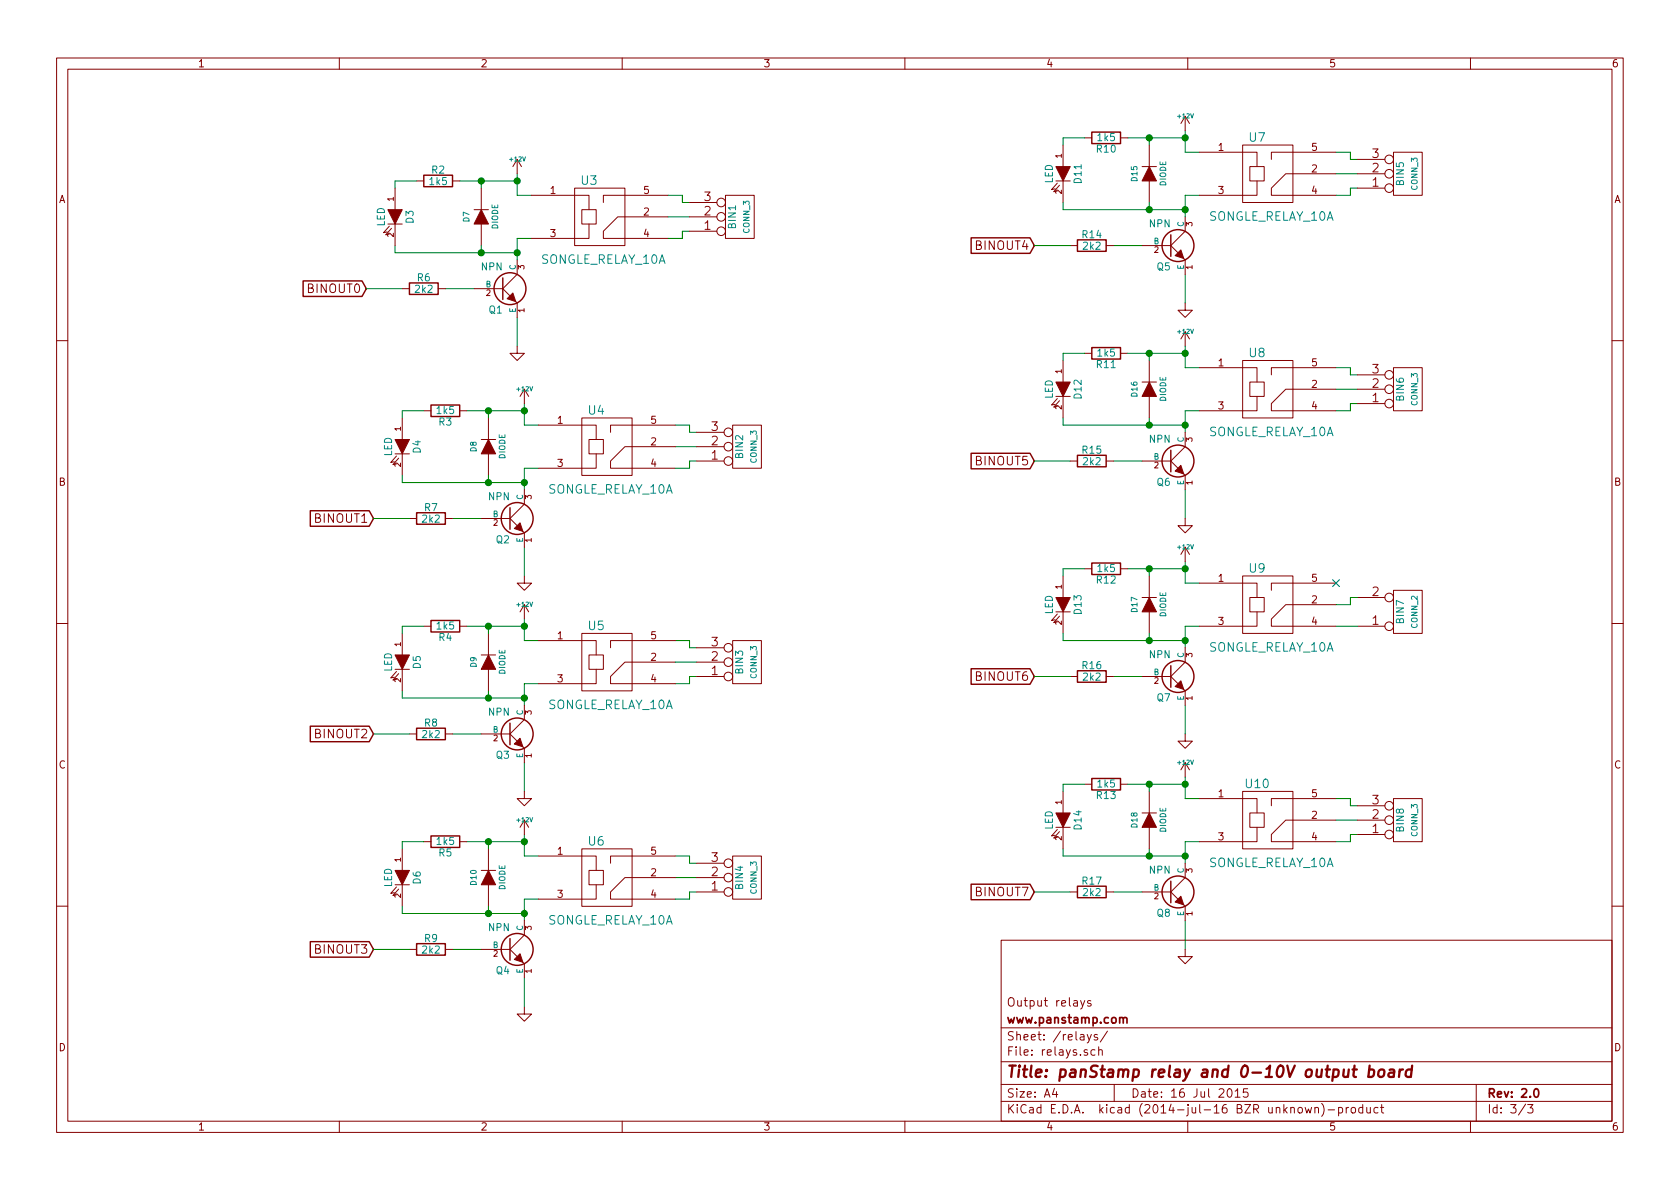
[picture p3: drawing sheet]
<svg xmlns="http://www.w3.org/2000/svg" width="297mm" height="210mm" viewBox="0 0 297 210" stroke-linecap="round" stroke-linejoin="round" font-family="sans-serif">
<g fill="none" stroke="#840000" stroke-width=".18">
<path d="M10 10.3h277v189.9h-277zM12 12.2h273v186.1h-273zM60 10.3v1.9M110 10.3v1.9M160 10.3v1.9M210 10.3v1.9M260 10.3v1.9M68.6 39.6h2.5M68.8 40l-1 1.1 .7-.1M69.8 33.3v3.8M69.8 39.6v3.8M73.7 32h1.2"/>
<path d="M80 32h1.3M83.8 37.1h2.6M85.1 33.3v3.8M85.1 39.6v3.8M91.4 28.2l-.7 1.3M91.4 28.2v2.5M91.4 28.2l.8 1.3M94 34.5h10.1v2.6M101.6 33.3h8.9v10.1h-8.9zM102.9 37.1h2.5v2.5h-2.5zM104.1 39.6v2.6h-10.1M118.1 34.5h-11.4v1.3"/>
<path d="M118.1 38.3h-8.9l-2.5 2.6v1.3h11.4M121.9 38.3h4.8M121.9 35.8h4.8M128.3 34.5h5v7.7h-5zM186.7 32h2.5M186.9 32.4l-1 1.1 .7-.1M187.3 32.8l-1 1.1 .6-.1M188 25.6v3.9M188 32v3.8M191.8 24.4h1.2M198.1 24.4h1.3M201.9 29.5h2.6"/>
<path d="M203.2 25.6v3.9M203.2 32v3.8M209.5 20.6l-.7 1.2M209.5 20.6v2.5M209.5 38.3v2.6l-2.5 2.5M209.5 20.6l.8 1.2M212.1 26.9h10.1v2.6M219.7 25.6h8.9v10.2h-8.9zM221 29.5h2.5v2.5h-2.5zM222.2 32v2.5h-10.1M236.2 26.9h-11.4v1.3M236.2 30.7h-8.9l-2.5 2.6v1.2h11.4"/>
<path d="M240 33.3h4.9M240 30.7h4.9M240 28.2h4.9M246.4 26.9h5.1v7.6h-5.1zM69.2 40.4l-1 1.1 .6-.1M71.1 51h1.3M77.5 51h1.2M83.8 51h5.1M88.9 51l1.3 1.3M91.2 53.3l.2 .3v2.5M91.4 46v2.5l-2.5 2.5M121.9 40.9h4.8"/>
<path d="M189.2 43.4h1.3M195.6 43.4h1.2M201.9 43.4h5.1M207 43.4l1.3 1.3M209.3 45.7l.2 .3v2.5M209.5 53.6v1.3h1.3l-1.3 1.2-1.2-1.2h1.2M209.5 58.7v2.5M209.5 58.7l-.7 1.2M209.5 58.7l.8 1.2M10 60.2h2M71.1 73.9v3.8M74.9 72.6h1.3"/>
<path d="M81.3 72.6h1.2M85.1 77.7h2.5M86.4 73.9v3.8M91.4 61.2v1.3h1.3l-1.3 1.2-1.2-1.2h1.2M92.7 68.8v2.6M92.7 68.8l-.8 1.3M92.7 68.8l.8 1.3M95.2 75.2h10.2v2.5M102.9 73.9h8.9v10.2h-8.9zM104.1 77.7h2.6v2.6h-2.6zM119.4 75.2h-11.5v1.2M119.4 79h-8.9l-2.6 2.5v1.3h11.5"/>
<path d="M123.2 79h4.8M123.2 76.4h4.8M129.5 75.2h5.1v7.6h-5.1zM186.7 70.1h2.5M186.9 70.5l-1 1.1 .7-.1M187.3 70.9l-1 1.1 .6-.1M188 63.7v3.9M188 70.1v3.8M191.8 62.5h1.2M198.1 62.5h1.3M201.9 67.6h2.6M203.2 63.7v3.9"/>
<path d="M203.2 70.1v3.8M209.5 76.4v2.6l-2.5 2.5M212.1 65h10.1v2.6M219.7 63.7h8.9v10.2h-8.9zM221 67.6h2.5v2.5h-2.5zM222.2 70.1v2.5h-10.1M236.2 65h-11.4v1.3M236.2 68.8h-8.9l-2.5 2.6v1.2h11.4M240 68.8h4.9M240 71.4h4.9M240 66.3h4.9M246.4 65h5.1v7.6h-5.1z"/>
<path d="M285 60.2h2M69.8 80.3h2.6M70.1 80.6l-1 1.2 .6-.1M70.5 81l-1 1.2 .6-.2M71.1 80.3v3.8M72.4 91.7h1.3M78.7 91.7h1.3M85.1 91.7h5.1M86.4 80.3v3.8M90.2 91.7l1.2 1.3M92.5 94l.2 .2v2.6M92.7 86.6v2.5l-2.5 2.6"/>
<path d="M105.4 80.3v2.5h-10.2M123.2 81.5h4.8M189.2 81.5h1.3M195.6 81.5h1.2M201.9 81.5h5.1M207 81.5l1.3 1.3M209.3 83.8l.2 .3v2.5M209.5 91.7v1.3h1.3l-1.3 1.2-1.2-1.2h1.2M209.5 96.8v2.5M209.5 96.8l-.7 1.2M209.5 96.8l.8 1.2M10 110.3h2"/>
<path d="M69.8 118.4h2.6M70.1 118.7l-1 1.2 .6-.1M70.5 119.1l-1 1.2 .6-.2M71.1 112v3.8M71.1 118.4v3.8M74.9 110.7h1.3M81.3 110.7h1.2M85.1 115.8h2.5M86.4 112v3.8M86.4 118.4v3.8M92.7 101.8v1.3h1.3l-1.3 1.3-1.3-1.3h1.3M92.7 106.9v2.6"/>
<path d="M92.7 106.9l-.8 1.3M92.7 106.9l.8 1.3M95.2 113.3h10.2v2.5M102.9 112h8.9v10.2h-8.9zM104.1 115.8h2.6v2.6h-2.6zM105.4 118.4v2.5h-10.2M119.4 113.3h-11.5v1.2M119.4 117.1h-8.9l-2.6 2.5v1.3h11.5M123.2 119.6h4.8M123.2 117.1h4.8M123.2 114.5h4.8M129.5 113.3h5.1v7.6h-5.1z"/>
<path d="M186.7 108.2h2.5M186.9 108.6l-1 1.1 .7-.1M187.3 109l-1 1.1 .6-.1M188 101.8v3.9M188 108.2v3.8M189.2 119.6h1.3M191.8 100.6h1.2M195.6 119.6h1.2M198.1 100.6h1.3M201.9 119.6h5.1M201.9 105.7h2.6M203.2 101.8v3.9"/>
<path d="M203.2 108.2v3.8M207 119.6l1.3 1.3M209.5 114.5v2.6l-2.5 2.5M212.1 103.1h10.1v2.6M219.7 101.8h8.9v10.2h-8.9zM221 105.7h2.5v2.5h-2.5zM222.2 108.2v2.5h-10.1M236.2 103.1h-11.4v1.3M236.2 106.9h-8.9l-2.5 2.6v1.2h11.4M240 110.7h4.9M240 105.7h4.9M246.4 104.4h5.1v7.6h-5.1z"/>
<path d="M285 110.3h2M72.4 129.8h1.3M78.7 129.8h1.3M85.1 129.8h5.1M90.2 129.8l1.2 1.3M92.5 132.1l.2 .2v2.6M92.7 139.9v1.3h1.3l-1.3 1.3-1.3-1.3h1.3M92.7 124.7v2.5l-2.5 2.6M188 139.9v3.9M191.8 138.7h1.2M198.1 138.7h1.3M203.2 139.9v3.9"/>
<path d="M209.3 121.9l.2 .3v2.5M209.5 129.8v1.3h1.3l-1.3 1.2-1.2-1.2h1.2M209.5 134.9v2.5M209.5 134.9l-.7 1.2M209.5 134.9l.8 1.2M219.7 139.9h8.9v10.2h-8.9zM69.8 156.5h2.6M70.1 156.8l-1 1.2 .6-.1M70.5 157.2l-1 1.2 .6-.2M71.1 150.1v3.8M71.1 156.5v3.8M74.9 148.8h1.3"/>
<path d="M81.3 148.8h1.2M85.1 153.9h2.5M86.4 150.1v3.8M86.4 156.5v3.8M92.7 145l-.8 1.3M92.7 145v2.6M92.7 145l.8 1.3M95.2 151.4h10.2v2.5M102.9 150.1h8.9v10.2h-8.9zM104.1 153.9h2.6v2.6h-2.6zM105.4 156.5v2.5h-10.2M119.4 151.4h-11.5v1.2"/>
<path d="M119.4 155.2h-8.9l-2.6 2.5v1.3h11.5M123.2 157.7h4.8M123.2 155.2h4.8M123.2 152.6h4.8M129.5 151.4h5.1v7.6h-5.1zM186.7 146.3h2.5M186.9 146.7l-1 1.1 .7-.1M187.3 147.1l-1 1.1 .6-.1M188 146.3v3.8M189.2 157.7h1.3M195.6 157.7h1.2M201.9 143.8h2.6"/>
<path d="M201.9 157.7h5.1M203.2 146.3v3.8M207 157.7l1.3 1.3M209.5 152.6v2.6l-2.5 2.5M212.1 141.2h10.1v2.6M221 143.8h2.5v2.5h-2.5zM222.2 146.3v2.5h-10.1M236.2 141.2h-11.4v1.3M236.2 145h-8.9l-2.5 2.6v1.2h11.4M240 147.6h4.9M240 145h4.9M240 142.5h4.9"/>
<path d="M246.4 141.2h5.1v7.6h-5.1zM10 160.2h2M72.4 167.9h1.3M78.7 167.9h1.3M85.1 167.9h5.1M90.2 167.9l1.2 1.3M92.5 170.2l.2 .2v2.6M92.7 178v1.3h1.3l-1.3 1.3-1.3-1.3h1.3M92.7 162.8v2.5l-2.5 2.6M177 166.3h108v32h-108zM191.1 176.9l.3 1M191.8 176.9l-.5 1.4-.2 .1"/>
<path d="M192.9 177a.37 .37 0 0 0-.6 .1l.1 .3 .5 .1v.1l-.2 .3-.4-.1M209.3 160l.2 .3v2.5M209.5 167.9v1.3h1.3l-1.3 1.2-1.2-1.2h1.2M285 160.2h2M60 198.3v1.9M110 198.3v1.9M160 198.3v1.9M177 194.8h108M177 191.8h108M177 187.8h108M177 181.8h108M186.4 192.5l-.3 1h.9"/>
<path d="M186.8 193v1M192.2 182.9l.4 1M193 182.9l-.5 1.4-.3 .1M193.6 185.7l-.4-.1-.3 .3 .1 .6 .2 .1 .4-.1M194 183a.37 .37 0 0 0-.6 .1l.1 .3 .5 .1 .1 .1-.2 .3-.5-.1M194.3 185.7l.2-.1 .3 .1 .1 .9M194.3 185.1v1.5M195.8 182.3l-1.3 2M197 191.8v3M210 198.3v1.9M217.1 192.7l.2-.2a.81 .81 0 0 1 .6 .6 .81 .81 0 0 1-.3 .8l-.1 .1a.79 .79 0 0 1-.4-1.3zM218.4 193l.4-.5v1.5"/>
<path d="M218.4 194h.9M220.6 192.5h-.7l-.1 .7 .2-.1 .5 .1 .2 .2-.1 .5-.2 .1-.6-.1M230.8 195.8l.3 1 .2-.7 .3 .7 .3-1M232.5 196l.2-.2 .4 .1v.9M232.5 195.8v1M233.7 195.1a1.71 1.71 0 0 1 0 2.3M234.8 196.3h1.2M236.7 195.9l.4-.1 .3 .3-.1 .6h-.6M236.7 195.8v1.5M238 195.8v1M238.5 195.8l-.5 .3M239 196l.2-.2 .4 .2 .1 .5-.2 .2-.3 .1-.2-.1z"/>
<path d="M240.9 195.9l-.4-.1-.3 .3 .1 .6 .2 .1 .4-.1M240.9 195.3v1.5M241.7 195.8v.9l.4 .1 .2-.1M242.3 195.8v1M243.6 195.9l-.4-.1-.3 .3 .1 .6 .2 .1 .4-.1M244.1 195.8h.6M244.3 195.3v1.3l.4 .2M260 198.3v1.9M261 191.8v6.5M269.7 195.2l-1.2 2M270.1 195.3h.9l-.5 .6 .5 .1v.7l-.2 .1-.7-.1"/>
<circle cx="127.5" cy="38.3" r=".76"/>
<circle cx="127.5" cy="35.8" r=".76"/>
<circle cx="245.6" cy="30.7" r=".76"/>
<circle cx="245.6" cy="28.2" r=".76"/>
<circle cx="245.6" cy="33.3" r=".76"/>
<circle cx="127.5" cy="40.9" r=".76"/>
<circle cx="128.8" cy="76.4" r=".76"/>
<circle cx="128.8" cy="79" r=".76"/>
<circle cx="245.6" cy="66.3" r=".76"/>
<circle cx="245.6" cy="71.4" r=".76"/>
<circle cx="245.6" cy="68.8" r=".76"/>
<circle cx="128.8" cy="81.5" r=".76"/>
<circle cx="128.8" cy="119.6" r=".76"/>
<circle cx="128.8" cy="114.5" r=".76"/>
<circle cx="128.8" cy="117.1" r=".76"/>
<circle cx="245.6" cy="105.7" r=".76"/>
<circle cx="245.6" cy="110.7" r=".76"/>
<circle cx="128.8" cy="155.2" r=".76"/>
<circle cx="128.8" cy="152.6" r=".76"/>
<circle cx="128.8" cy="157.7" r=".76"/>
<circle cx="245.6" cy="145" r=".76"/>
<circle cx="245.6" cy="147.6" r=".76"/>
<circle cx="245.6" cy="142.5" r=".76"/>
</g>
<path d="M198.6 180.1a.36 .36 0 0 1 .3-.2 .36 .36 0 0 1 .4 .2v.8M271.3 192.7l.3-.2a.81 .81 0 0 1 .5 .6 .81 .81 0 0 1-.2 .8l-.2 .1a.79 .79 0 0 1-.4-1.3z" fill="none" stroke="#840000" stroke-width=".3"/>
<path d="M239.1 189.1h.8M239.5 188.4l-.2 1.8 .1 .1 .4 .1M242.1 189.2a.65 .65 0 0 1 .8 .1l-.1 1a.67 .67 0 0 1-.9 0M242.2 188.4l-.3 2M243.9 189.3a.51 .51 0 0 1 .5-.2 .51 .51 0 0 1 .4 .4l-.1 .6a.54 .54 0 0 1-.5 .4 .54 .54 0 0 1-.5-.4zM245.7 189.2h.8l-.1 1.2M246.5 189.6l-.7 .1a.4 .4 0 0 0-.3 .3 .4 .4 0 0 0 .2 .4l.7-.1M247.5 189.1l-.2 1.3M248.1 189.1a.54 .54 0 0 0-.7 .4M249.6 189.2a.7 .7 0 0 0-1 .3v.8l.3 .1 .6-.1M249.7 188.4l-.2 2" fill="none" stroke="#840000" stroke-width=".41"/>
<g fill="none" stroke="#008400" stroke-width=".18">
<path d="M73.7 32h-3.9v1.3M81.3 32h10.1M85.1 32v1.3M91.4 30.7v3.8h2.6M118.1 34.5h2.5v1.3h1.3M118.1 38.3h3.8M188 35.8v1.3h21.5M191.8 24.4h-3.8v1.2M199.4 24.4h10.1M203.2 24.4v1.2M203.2 35.8v1.3M209.5 23.1v3.8h2.6"/>
<path d="M212.1 34.5h-2.6v3.8M236.2 30.7h3.8M236.2 26.9h2.6v1.3h1.2M240 33.3h-1.2v1.2h-2.6M64.8 51h6.3M69.8 43.4v1.3h21.6M78.7 51h5.1M85.1 43.4v1.3M91.4 56.1v5.1M94 42.2h-2.6v3.8M121.9 40.9h-1.3v1.3h-2.5M182.9 43.4h6.3"/>
<path d="M196.8 43.4h5.1M209.5 48.5v5.1M74.9 72.6h-3.8v1.3M82.5 72.6h10.2M86.4 72.6v1.3M92.7 71.4v3.8h2.5M119.4 75.2h2.5v1.2h1.3M119.4 79h3.8M188 73.9v1.3h21.5M191.8 62.5h-3.8v1.2M199.4 62.5h10.1M203.2 62.5v1.2"/>
<path d="M203.2 73.9v1.3M209.5 61.2v3.8h2.6M212.1 72.6h-2.6v3.8M236.2 65h2.6v1.3h1.2M236.2 68.8h3.8M240 71.4h-1.2v1.2h-2.6M66 91.7h6.4M71.1 84.1v1.2h21.6M80 91.7h5.1M86.4 84.1v1.2M92.7 96.8v5M95.2 82.8h-2.5v3.8"/>
<path d="M123.2 81.5h-1.3v1.3h-2.5M182.9 81.5h6.3M196.8 81.5h5.1M209.5 86.6v5.1M209.5 99.3v3.8h2.6M74.9 110.7h-3.8v1.3M82.5 110.7h10.2M86.4 110.7v1.3M92.7 109.5v3.8h2.5M119.4 117.1h3.8M119.4 113.3h2.5v1.2h1.3M123.2 119.6h-1.3v1.3h-2.5"/>
<path d="M182.9 119.6h6.3M188 112v1.3h21.5M191.8 100.6h-3.8v1.2M196.8 119.6h5.1M199.4 100.6h10.1M203.2 100.6v1.2M203.2 112v1.3M212.1 110.7h-2.6v3.8M236.2 110.7h3.8M240 105.7h-1.2v1.2h-2.6M66 129.8h6.4M71.1 122.2v1.2h21.6"/>
<path d="M80 129.8h5.1M86.4 122.2v1.2M92.7 134.9v5M95.2 120.9h-2.5v3.8M191.8 138.7h-3.8v1.2M199.4 138.7h10.1M203.2 138.7v1.2M209.5 124.7v5.1M209.5 137.4v3.8h2.6M74.9 148.8h-3.8v1.3M82.5 148.8h10.2M86.4 148.8v1.3"/>
<path d="M92.7 147.6v3.8h2.5M95.2 159h-2.5v3.8M119.4 151.4h2.5v1.2h1.3M119.4 155.2h3.8M123.2 157.7h-1.3v1.3h-2.5M182.9 157.7h6.3M188 150.1v1.3h21.5M196.8 157.7h5.1M203.2 150.1v1.3M212.1 148.8h-2.6v3.8M236.2 141.2h2.6v1.3h1.2M236.2 145h3.8"/>
<path d="M240 147.6h-1.2v1.2h-2.6M66 167.9h6.4M71.1 160.3v1.2h21.6M80 167.9h5.1M86.4 160.3v1.2M92.7 173v5M209.5 162.8v5.1"/>
</g>
<g fill="none" stroke="#840000" stroke-width=".25">
<path d="M74.9 31h5.1v2h-5.1zM193 23.4h5.1v2h-5.1zM53.6 49.7h10.4l.8 1.3-.8 1.4h-10.4zM72.4 50h5.1v2.1h-5.1zM88.9 49.1v3.9M171.7 42.1h10.4l.8 1.3-.8 1.4h-10.4zM190.5 42.4h5.1v2h-5.1zM207 41.5v3.8M76.2 71.6h5.1v2.1h-5.1zM193 61.5h5.1v2h-5.1zM207 79.6v3.8M54.9 90.3h10.4l.7 1.4-.7 1.4h-10.4z"/>
<path d="M73.7 90.7h5v2h-5zM90.2 89.8v3.8M171.7 80.2h10.4l.8 1.3-.8 1.4h-10.4zM190.5 80.5h5.1v2h-5.1zM193 99.6h5.1v2h-5.1zM76.2 109.7h5.1v2.1h-5.1zM171.7 118.3h10.4l.8 1.3-.8 1.4h-10.4zM190.5 118.6h5.1v2h-5.1zM207 117.7v3.8M54.9 128.4h10.4l.7 1.4-.7 1.4h-10.4zM73.7 128.8h5v2h-5zM90.2 127.9v3.8"/>
<path d="M193 137.7h5.1v2h-5.1zM76.2 147.8h5.1v2.1h-5.1zM171.7 156.4h10.4l.8 1.3-.8 1.4h-10.4zM190.5 156.7h5.1v2h-5.1zM207 155.8v3.8M54.9 166.5h10.4l.7 1.4-.7 1.4h-10.4zM73.7 166.9h5v2h-5zM90.2 166v3.8"/>
<circle cx="90.2" cy="51" r="2.82"/>
<circle cx="208.3" cy="43.4" r="2.82"/>
<circle cx="91.4" cy="91.7" r="2.82"/>
<circle cx="208.3" cy="81.5" r="2.82"/>
<circle cx="208.3" cy="119.6" r="2.82"/>
<circle cx="91.4" cy="129.8" r="2.82"/>
<circle cx="208.3" cy="157.7" r="2.82"/>
<circle cx="91.4" cy="167.9" r="2.82"/>
</g>
<g fill="#840000" stroke="#840000" stroke-width=".18">
<path d="M186.7 29.5h2.5l-1.2 2.5z"/>
<path d="M203.2 29.5l1.3 2.5h-2.6z"/>
<path d="M207.8 45.2l1-1 .5 1.5z"/>
<path d="M207.8 83.3l1-1 .5 1.5z"/>
<path d="M203.2 67.6l1.3 2.5h-2.6z"/>
<path d="M186.7 67.6h2.5l-1.2 2.5z"/>
<path d="M186.7 143.8h2.5l-1.2 2.5z"/>
<path d="M203.2 143.8l1.3 2.5h-2.6z"/>
<path d="M207.8 159.5l1-1 .5 1.5z"/>
<path d="M207.8 121.4l1-1 .5 1.5z"/>
<path d="M203.2 105.7l1.3 2.5h-2.6z"/>
<path d="M186.7 105.7h2.5l-1.2 2.5z"/>
<path d="M69.8 115.8h2.6l-1.3 2.6z"/>
<path d="M86.4 115.8l1.2 2.6h-2.5z"/>
<path d="M90.9 131.6l1-1 .6 1.5z"/>
<path d="M90.9 169.7l1-1 .6 1.5z"/>
<path d="M86.4 153.9l1.2 2.6h-2.5z"/>
<path d="M69.8 153.9h2.6l-1.3 2.6z"/>
<path d="M69.8 77.7h2.6l-1.3 2.6z"/>
<path d="M86.4 77.7l1.2 2.6h-2.5z"/>
<path d="M90.9 93.5l1-1 .6 1.5z"/>
<path d="M89.7 52.8l1-1 .5 1.5z"/>
<path d="M85.1 37.1l1.3 2.5h-2.6z"/>
<path d="M68.6 37.1h2.5l-1.3 2.5z"/>
</g>
<g fill="#008400" stroke="#008400" stroke-width=".25">
<circle cx="91.4" cy="32" r=".51"/>
<circle cx="85.1" cy="32" r=".51"/>
<circle cx="91.4" cy="44.7" r=".51"/>
<circle cx="85.1" cy="44.7" r=".51"/>
<circle cx="92.7" cy="72.6" r=".51"/>
<circle cx="86.4" cy="72.6" r=".51"/>
<circle cx="92.7" cy="85.3" r=".51"/>
<circle cx="86.4" cy="85.3" r=".51"/>
<circle cx="92.7" cy="110.7" r=".51"/>
<circle cx="86.4" cy="110.7" r=".51"/>
<circle cx="92.7" cy="123.4" r=".51"/>
<circle cx="86.4" cy="123.4" r=".51"/>
<circle cx="92.7" cy="148.8" r=".51"/>
<circle cx="86.4" cy="148.8" r=".51"/>
<circle cx="92.7" cy="161.5" r=".51"/>
<circle cx="86.4" cy="161.5" r=".51"/>
<circle cx="209.6" cy="24.4" r=".51"/>
<circle cx="209.6" cy="37.1" r=".51"/>
<circle cx="203.2" cy="37.1" r=".51"/>
<circle cx="203.2" cy="24.4" r=".51"/>
<circle cx="209.6" cy="62.5" r=".51"/>
<circle cx="209.6" cy="75.2" r=".51"/>
<circle cx="203.2" cy="62.5" r=".51"/>
<circle cx="203.2" cy="75.2" r=".51"/>
<circle cx="209.6" cy="100.6" r=".51"/>
<circle cx="209.6" cy="113.3" r=".51"/>
<circle cx="203.2" cy="113.3" r=".51"/>
<circle cx="203.2" cy="100.6" r=".51"/>
<circle cx="209.6" cy="138.7" r=".51"/>
<circle cx="203.2" cy="138.7" r=".51"/>
<circle cx="209.6" cy="151.4" r=".51"/>
<circle cx="203.2" cy="151.4" r=".51"/>
</g>
<path d="M235.6 102.5l1.2 1.2M236.8 102.5l-1.2 1.2" fill="none" stroke="#000084" stroke-width=".18"/>
<text font-size="2.8" fill="#840000" x="178" y="190.5">Title: panStamp relay and 0-10V output board</text>
<g font-size="2.1" fill="#008484">
<text x="220.9" y="25.1">U7</text>
<text x="102.8" y="32.7">U3</text>
<text x="213.6" y="39">SONGLE_RELAY_10A</text>
<text x="95.5" y="46.7">SONGLE_RELAY_10A</text>
<text x="220.9" y="63.2">U8</text>
<text x="104.1" y="73.3">U4</text>
<text x="213.6" y="77.1">SONGLE_RELAY_10A</text>
<text x="96.7" y="87.3">SONGLE_RELAY_10A</text>
<text x="220.9" y="101.3">U9</text>
<text x="104.1" y="111.4">U5</text>
<text x="213.6" y="115.2">SONGLE_RELAY_10A</text>
<text x="96.7" y="125.4">SONGLE_RELAY_10A</text>
<text x="220.3" y="139.4">U10</text>
<text x="104.1" y="149.5">U6</text>
<text x="213.6" y="153.3">SONGLE_RELAY_10A</text>
<text x="96.7" y="163.5">SONGLE_RELAY_10A</text>
</g>
<g font-size="2.1" fill="#840000">
<text x="242.6" y="27.9">3</text>
<text x="124.5" y="35.6">3</text>
<text x="242.6" y="33">1</text>
<text x="242.6" y="30.5">2</text>
<text x="124.5" y="40.6">1</text>
<text x="124.5" y="38.1">2</text>
<text x="172.6" y="44.2">BINOUT4</text>
<text x="54.5" y="51.8">BINOUT0</text>
<text x="242.6" y="71.1">1</text>
<text x="242.6" y="68.6">2</text>
<text x="242.6" y="66">3</text>
<text x="125.8" y="76.2">3</text>
<text x="125.8" y="81.3">1</text>
<text x="125.8" y="78.7">2</text>
<text x="172.6" y="82.3">BINOUT5</text>
<text x="55.8" y="92.5">BINOUT1</text>
<text x="242.6" y="105.4">2</text>
<text x="242.6" y="110.5">1</text>
<text x="125.8" y="119.4">1</text>
<text x="125.8" y="116.8">2</text>
<text x="125.8" y="114.3">3</text>
<text x="172.6" y="120.4">BINOUT6</text>
<text x="55.8" y="130.6">BINOUT2</text>
<text x="242.6" y="142.2">3</text>
<text x="242.6" y="147.3">1</text>
<text x="242.6" y="144.8">2</text>
<text x="125.8" y="154.9">2</text>
<text x="125.8" y="152.4">3</text>
<text x="125.8" y="157.5">1</text>
<text x="172.6" y="158.5">BINOUT7</text>
<text x="55.8" y="168.7">BINOUT3</text>
<text x="178" y="178">Output relays</text>
<text x="178" y="184">Sheet: /relays/</text>
<text x="178" y="181">www.panstamp.com</text>
<text x="178" y="186.7">File: relays.sch</text>
<text x="178" y="196.9">KiCad E.D.A. kicad (2014-jul-16 BZR unknown)-product</text>
<text x="178" y="194.1">Size: A4</text>
<text x="200" y="194.1">Date: 16 Jul 2015</text>
<text x="263" y="194.1">Rev: 2.0</text>
<text x="263" y="196.9">Id: 3/3</text>
</g>
<g font-size="1.8" fill="#840000">
<text x="35" y="11.9">1</text>
<text x="85" y="11.9">2</text>
<text x="135" y="11.9">3</text>
<text x="185" y="11.9">4</text>
<text x="235" y="11.9">5</text>
<text x="285" y="11.9">6</text>
<text x="215.4" y="26.7">1</text>
<text x="231.9" y="26.7">5</text>
<text x="10.4" y="35.9">A</text>
<text x="97.3" y="34.3">1</text>
<text x="113.8" y="34.3">5</text>
<text x="215.4" y="34.3">3</text>
<text x="231.9" y="30.5">2</text>
<text x="231.9" y="34.3">4</text>
<text x="285.4" y="35.9">A</text>
<text x="97.3" y="41.9">3</text>
<text x="113.8" y="38.1">2</text>
<text x="113.8" y="41.9">4</text>
<text x="215.4" y="64.8">1</text>
<text x="231.9" y="64.8">5</text>
<text x="231.9" y="68.6">2</text>
<text x="98.6" y="74.9">1</text>
<text x="115.1" y="74.9">5</text>
<text x="215.4" y="72.4">3</text>
<text x="231.9" y="72.4">4</text>
<text x="98.6" y="82.5">3</text>
<text x="115.1" y="78.7">2</text>
<text x="115.1" y="82.5">4</text>
<text x="10.4" y="85.9">B</text>
<text x="285.4" y="85.9">B</text>
<text x="215.4" y="102.9">1</text>
<text x="231.9" y="106.7">2</text>
<text x="231.9" y="102.9">5</text>
<text x="98.6" y="113">1</text>
<text x="115.1" y="113">5</text>
<text x="215.4" y="110.5">3</text>
<text x="231.9" y="110.5">4</text>
<text x="115.1" y="116.8">2</text>
<text x="98.6" y="120.6">3</text>
<text x="115.1" y="120.6">4</text>
<text x="10.4" y="135.9">C</text>
<text x="285.4" y="135.9">C</text>
<text x="215.4" y="141">1</text>
<text x="231.9" y="141">5</text>
<text x="215.4" y="148.6">3</text>
<text x="231.9" y="144.8">2</text>
<text x="231.9" y="148.6">4</text>
<text x="98.6" y="151.1">1</text>
<text x="115.1" y="154.9">2</text>
<text x="115.1" y="151.1">5</text>
<text x="98.6" y="158.7">3</text>
<text x="115.1" y="158.7">4</text>
<text x="10.4" y="185.9">D</text>
<text x="285.4" y="185.9">D</text>
<text x="35" y="199.9">1</text>
<text x="85" y="199.9">2</text>
<text x="135" y="199.9">3</text>
<text x="185" y="199.9">4</text>
<text x="235" y="199.9">5</text>
<text x="285" y="199.9">6</text>
</g>
<g font-size="1.8" fill="#008484">
<text x="194" y="27">R10</text>
<text x="194.1" y="24.9">1k5</text>
<text x="76" y="32.7">1k5</text>
<text x="76.4" y="30.7">R2</text>
<text x="186.1" y="32.5" transform="rotate(-90 186.1 32.5)">LED</text>
<text x="191.2" y="32.4" transform="rotate(-90 191.2 32.4)">D11</text>
<text x="248.2" y="32.7" transform="rotate(-90 248.2 32.7)">BIN5</text>
<text x="68" y="40.1" transform="rotate(-90 68 40.1)">LED</text>
<text x="73.1" y="39.5" transform="rotate(-90 73.1 39.5)">D3</text>
<text x="130.1" y="40.4" transform="rotate(-90 130.1 40.4)">BIN1</text>
<text x="203.2" y="40.2">NPN</text>
<text x="85.1" y="47.8">NPN</text>
<text x="191.4" y="42.1">R14</text>
<text x="191.6" y="44.1">2k2</text>
<text x="204.6" y="47.8">Q5</text>
<text x="73.5" y="51.8">2k2</text>
<text x="73.8" y="49.7">R6</text>
<text x="86.5" y="55.4">Q1</text>
<text x="194" y="65.1">R11</text>
<text x="194.1" y="63">1k5</text>
<text x="186.1" y="70.6" transform="rotate(-90 186.1 70.6)">LED</text>
<text x="191.2" y="70.5" transform="rotate(-90 191.2 70.5)">D12</text>
<text x="248.2" y="70.8" transform="rotate(-90 248.2 70.8)">BIN6</text>
<text x="77.3" y="73.2">1k5</text>
<text x="77.6" y="75.2">R3</text>
<text x="69.3" y="80.7" transform="rotate(-90 69.3 80.7)">LED</text>
<text x="74.4" y="80.1" transform="rotate(-90 74.4 80.1)">D4</text>
<text x="131.4" y="81" transform="rotate(-90 131.4 81)">BIN2</text>
<text x="191.4" y="80.2">R15</text>
<text x="191.6" y="82.2">2k2</text>
<text x="203.2" y="78.3">NPN</text>
<text x="86.4" y="88.4">NPN</text>
<text x="204.6" y="85.9">Q6</text>
<text x="74.7" y="92.4">2k2</text>
<text x="75.1" y="90.4">R7</text>
<text x="87.7" y="96.1">Q2</text>
<text x="194.1" y="101.1">1k5</text>
<text x="194" y="103.2">R12</text>
<text x="77.3" y="111.3">1k5</text>
<text x="77.6" y="113.3">R4</text>
<text x="186.1" y="108.7" transform="rotate(-90 186.1 108.7)">LED</text>
<text x="191.2" y="108.6" transform="rotate(-90 191.2 108.6)">D13</text>
<text x="248.2" y="110.2" transform="rotate(-90 248.2 110.2)">BIN7</text>
<text x="69.3" y="118.8" transform="rotate(-90 69.3 118.8)">LED</text>
<text x="74.4" y="118.2" transform="rotate(-90 74.4 118.2)">D5</text>
<text x="131.4" y="119.1" transform="rotate(-90 131.4 119.1)">BIN3</text>
<text x="191.4" y="118.3">R16</text>
<text x="203.2" y="116.4">NPN</text>
<text x="191.6" y="120.3">2k2</text>
<text x="204.6" y="124">Q7</text>
<text x="74.7" y="130.5">2k2</text>
<text x="75.1" y="128.5">R8</text>
<text x="86.4" y="126.5">NPN</text>
<text x="87.7" y="134.2">Q3</text>
<text x="194" y="141.3">R13</text>
<text x="194.1" y="139.2">1k5</text>
<text x="77.3" y="149.4">1k5</text>
<text x="186.1" y="146.8" transform="rotate(-90 186.1 146.8)">LED</text>
<text x="191.2" y="146.7" transform="rotate(-90 191.2 146.7)">D14</text>
<text x="248.2" y="147" transform="rotate(-90 248.2 147)">BIN8</text>
<text x="77.6" y="151.4">R5</text>
<text x="203.2" y="154.5">NPN</text>
<text x="69.3" y="156.9" transform="rotate(-90 69.3 156.9)">LED</text>
<text x="74.4" y="156.3" transform="rotate(-90 74.4 156.3)">D6</text>
<text x="131.4" y="157.2" transform="rotate(-90 131.4 157.2)">BIN4</text>
<text x="191.4" y="156.4">R17</text>
<text x="191.6" y="158.4">2k2</text>
<text x="75.1" y="166.6">R9</text>
<text x="86.4" y="164.6">NPN</text>
<text x="204.6" y="162.1">Q8</text>
<text x="74.7" y="168.6">2k2</text>
<text x="87.7" y="172.3">Q4</text>
</g>
<g font-size="1.4" fill="#840000">
<text x="187.7" y="27.9" transform="rotate(-90 187.7 27.9)">1</text>
<text x="69.6" y="35.6" transform="rotate(-90 69.6 35.6)">1</text>
<text x="187.7" y="34.3" transform="rotate(-90 187.7 34.3)">2</text>
<text x="69.6" y="41.9" transform="rotate(-90 69.6 41.9)">2</text>
<text x="210.8" y="40" transform="rotate(-90 210.8 40)">3</text>
<text x="92.7" y="47.6" transform="rotate(-90 92.7 47.6)">3</text>
<text x="204.1" y="44.7">2</text>
<text x="210.8" y="47.6" transform="rotate(-90 210.8 47.6)">1</text>
<text x="86" y="52.3">2</text>
<text x="92.7" y="55.2" transform="rotate(-90 92.7 55.2)">1</text>
<text x="187.7" y="66" transform="rotate(-90 187.7 66)">1</text>
<text x="70.9" y="76.2" transform="rotate(-90 70.9 76.2)">1</text>
<text x="187.7" y="72.4" transform="rotate(-90 187.7 72.4)">2</text>
<text x="70.9" y="82.5" transform="rotate(-90 70.9 82.5)">2</text>
<text x="204.1" y="82.8">2</text>
<text x="210.8" y="78.1" transform="rotate(-90 210.8 78.1)">3</text>
<text x="94" y="88.3" transform="rotate(-90 94 88.3)">3</text>
<text x="210.8" y="85.7" transform="rotate(-90 210.8 85.7)">1</text>
<text x="87.2" y="93">2</text>
<text x="94" y="95.9" transform="rotate(-90 94 95.9)">1</text>
<text x="187.7" y="104.1" transform="rotate(-90 187.7 104.1)">1</text>
<text x="187.7" y="110.5" transform="rotate(-90 187.7 110.5)">2</text>
<text x="70.9" y="114.3" transform="rotate(-90 70.9 114.3)">1</text>
<text x="210.8" y="116.2" transform="rotate(-90 210.8 116.2)">3</text>
<text x="70.9" y="120.6" transform="rotate(-90 70.9 120.6)">2</text>
<text x="204.1" y="120.9">2</text>
<text x="210.8" y="123.8" transform="rotate(-90 210.8 123.8)">1</text>
<text x="87.2" y="131.1">2</text>
<text x="94" y="126.4" transform="rotate(-90 94 126.4)">3</text>
<text x="94" y="134" transform="rotate(-90 94 134)">1</text>
<text x="187.7" y="142.2" transform="rotate(-90 187.7 142.2)">1</text>
<text x="187.7" y="148.6" transform="rotate(-90 187.7 148.6)">2</text>
<text x="70.9" y="152.4" transform="rotate(-90 70.9 152.4)">1</text>
<text x="210.8" y="154.3" transform="rotate(-90 210.8 154.3)">3</text>
<text x="70.9" y="158.7" transform="rotate(-90 70.9 158.7)">2</text>
<text x="204.1" y="159">2</text>
<text x="210.8" y="161.9" transform="rotate(-90 210.8 161.9)">1</text>
<text x="94" y="164.5" transform="rotate(-90 94 164.5)">3</text>
<text x="87.2" y="169.2">2</text>
<text x="94" y="172.1" transform="rotate(-90 94 172.1)">1</text>
</g>
<g font-size="1.4" fill="#008484">
<text x="201.1" y="32" transform="rotate(-90 201.1 32)">D15</text>
<text x="206.2" y="32.9" transform="rotate(-90 206.2 32.9)">DIODE</text>
<text x="250.6" y="33.6" transform="rotate(-90 250.6 33.6)">CONN_3</text>
<text x="83" y="39.2" transform="rotate(-90 83 39.2)">D7</text>
<text x="88.1" y="40.6" transform="rotate(-90 88.1 40.6)">DIODE</text>
<text x="132.5" y="41.2" transform="rotate(-90 132.5 41.2)">CONN_3</text>
<text x="209.3" y="40.1" transform="rotate(-90 209.3 40.1)">C</text>
<text x="91.2" y="47.7" transform="rotate(-90 91.2 47.7)">C</text>
<text x="204" y="43.2">B</text>
<text x="209.3" y="47.7" transform="rotate(-90 209.3 47.7)">E</text>
<text x="85.9" y="50.8">B</text>
<text x="91.2" y="55.3" transform="rotate(-90 91.2 55.3)">E</text>
<text x="201.1" y="70.1" transform="rotate(-90 201.1 70.1)">D16</text>
<text x="206.2" y="71" transform="rotate(-90 206.2 71)">DIODE</text>
<text x="250.6" y="71.7" transform="rotate(-90 250.6 71.7)">CONN_3</text>
<text x="84.3" y="79.9" transform="rotate(-90 84.3 79.9)">D8</text>
<text x="89.3" y="81.2" transform="rotate(-90 89.3 81.2)">DIODE</text>
<text x="133.8" y="81.9" transform="rotate(-90 133.8 81.9)">CONN_3</text>
<text x="204" y="81.3">B</text>
<text x="209.3" y="78.2" transform="rotate(-90 209.3 78.2)">C</text>
<text x="92.5" y="88.4" transform="rotate(-90 92.5 88.4)">C</text>
<text x="209.3" y="85.8" transform="rotate(-90 209.3 85.8)">E</text>
<text x="87.1" y="91.4">B</text>
<text x="92.5" y="96" transform="rotate(-90 92.5 96)">E</text>
<text x="201.1" y="108.2" transform="rotate(-90 201.1 108.2)">D17</text>
<text x="206.2" y="109.1" transform="rotate(-90 206.2 109.1)">DIODE</text>
<text x="250.6" y="111.1" transform="rotate(-90 250.6 111.1)">CONN_2</text>
<text x="84.3" y="118" transform="rotate(-90 84.3 118)">D9</text>
<text x="89.3" y="119.3" transform="rotate(-90 89.3 119.3)">DIODE</text>
<text x="133.8" y="120" transform="rotate(-90 133.8 120)">CONN_3</text>
<text x="204" y="119.4">B</text>
<text x="209.3" y="116.3" transform="rotate(-90 209.3 116.3)">C</text>
<text x="209.3" y="123.9" transform="rotate(-90 209.3 123.9)">E</text>
<text x="87.1" y="129.5">B</text>
<text x="92.5" y="126.5" transform="rotate(-90 92.5 126.5)">C</text>
<text x="92.5" y="134.1" transform="rotate(-90 92.5 134.1)">E</text>
<text x="201.1" y="146.3" transform="rotate(-90 201.1 146.3)">D18</text>
<text x="206.2" y="147.2" transform="rotate(-90 206.2 147.2)">DIODE</text>
<text x="250.6" y="147.9" transform="rotate(-90 250.6 147.9)">CONN_3</text>
<text x="209.3" y="154.4" transform="rotate(-90 209.3 154.4)">C</text>
<text x="84.3" y="156.5" transform="rotate(-90 84.3 156.5)">D10</text>
<text x="89.3" y="157.4" transform="rotate(-90 89.3 157.4)">DIODE</text>
<text x="133.8" y="158.1" transform="rotate(-90 133.8 158.1)">CONN_3</text>
<text x="204" y="157.5">B</text>
<text x="209.3" y="162" transform="rotate(-90 209.3 162)">E</text>
<text x="87.1" y="167.6">B</text>
<text x="92.5" y="164.6" transform="rotate(-90 92.5 164.6)">C</text>
<text x="92.5" y="172.2" transform="rotate(-90 92.5 172.2)">E</text>
</g>
<g font-size="1.1" fill="#008484">
<text x="208.3" y="20.9">+12V</text>
<text x="90.2" y="28.5">+12V</text>
<text x="208.3" y="59">+12V</text>
<text x="91.5" y="69.2">+12V</text>
<text x="208.3" y="97.1">+12V</text>
<text x="91.5" y="107.3">+12V</text>
<text x="208.3" y="135.2">+12V</text>
<text x="91.5" y="145.4">+12V</text>
</g>
</svg>
